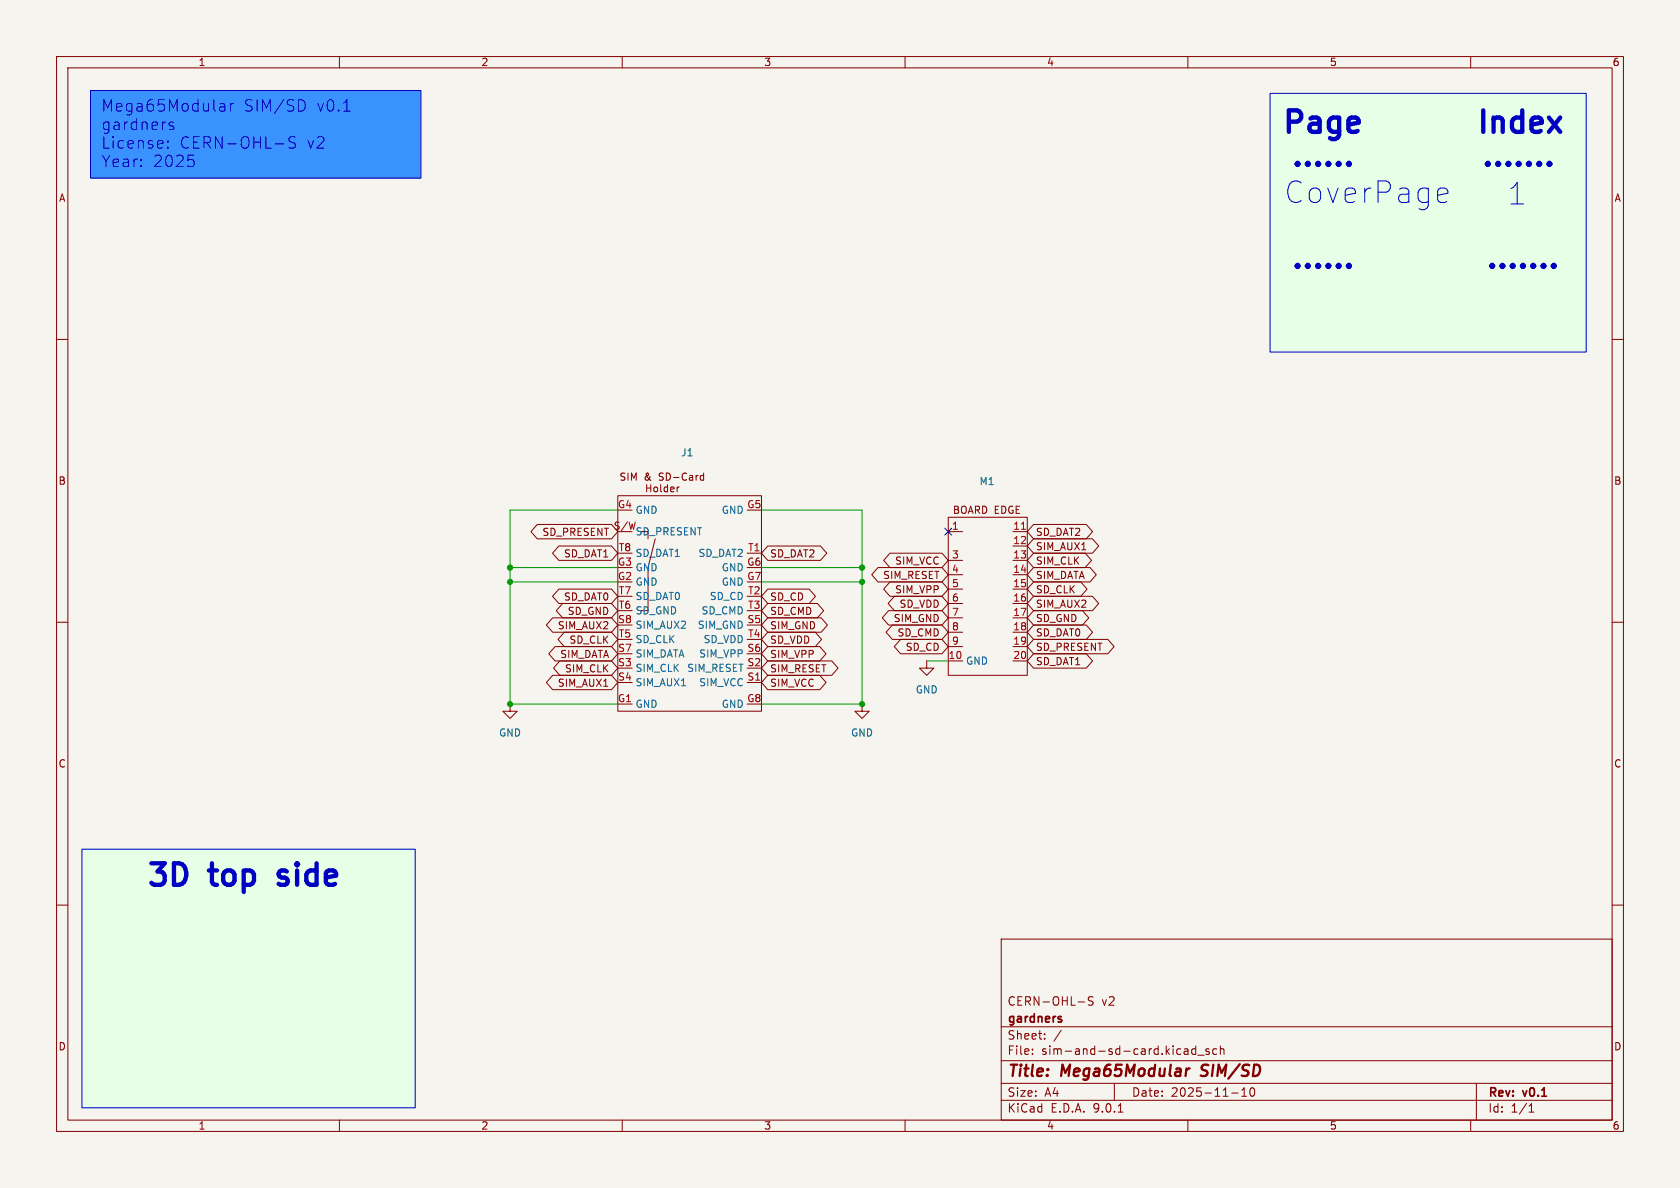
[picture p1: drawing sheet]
<svg xmlns="http://www.w3.org/2000/svg" width="297mm" height="210mm" viewBox="0 0 297 210" stroke-linecap="round" stroke-linejoin="round" font-family="sans-serif">
<path d="M0 0h297v210h-297z" fill="#f5f4ef" stroke="#f5f4ef" stroke-width=".18"/>
<g fill="none" stroke="#840000" stroke-width=".18">
<path d="M10 10h277v190h-277zM12 12h273v186h-273zM60 10v2M110 10v2M160 10v2M210 10v2M260 10v2M10 60h2M285 60h2M10 110h2M285 110h2M10 160h2"/>
<path d="M177 166h108v32h-108zM190.6 177.1h1.1M193.2 176.3l-.5-.1-.2 .1v.5l.6 .3 .1 .3-.2 .3-.6-.1M285 160h2M60 198v2M110 198v2M160 198v2M177 194.5h108M177 191.5h108M177 187.5h108M177 181.5h108M182.5 186.3v.1"/>
<path d="M182.5 185.5v.1M184.7 183.6v.1M184.7 182.8v.1M187.6 182.1l-1.3 2M197 191.5v3M197.7 196.6h.8M209.5 185.4h.3l.2 .2v.8M210 198v2M210 186.3l-.5 .1M210 185.8h-.5M211.4 185.5l-.4-.1-.3 .3v.4l.1 .2h.6M211.4 184.9v1.5"/>
<path d="M211.7 186.5h1.2M213.7 185.5l-.3-.1-.2 .2v.2l.5 .2v.3h-.5M215.1 185.5l-.4-.1-.3 .3v.4l.1 .2h.6M215.7 185.5l.3-.1 .3 .1 .1 .9M215.7 184.9v1.5M217.7 193.2h1.2M219.5 193.8h.9M219.5 192.7l.5-.4v1.5M221.1 192.4l.2-.1a.81 .81 0 0 1 .6 .6 .81 .81 0 0 1-.3 .8l-.1 .1a.81 .81 0 0 1-.4-1.4zM260 198v2M261 191.5v6.5M270.3 196.6h.9"/>
<path d="M270.3 195.5l.4-.4v1.5"/>
</g>
<path d="M210.3 188.9l-.5 .2M212.3 190.1l.2 .1M212.6 188.4l-.1 .2v.4" fill="none" stroke="#840000" stroke-width=".4"/>
<path d="M187.5 179.7l.1 .1M187.5 180.2l.2 .2-.2 .3" fill="none" stroke="#840000" stroke-width=".3"/>
<g fill="#e6ffe6">
<path d="M14.5 150.1h58.9v45.7h-58.9z"/>
<path d="M224.5 16.5h55.9v45.7h-55.9z"/>
</g>
<path d="M16 16h58.4v15.5h-58.4z" fill="#3a92ff"/>
<g fill="none" stroke="#840000" stroke-width=".18">
<path d="M95 92.7h13.1l1.1 1.3-1.1 1.3h-13.1l-1.1-1.3zM98.8 96.5h9.3l1.1 1.3-1.1 1.3h-9.3l-1.1-1.3zM109.2 87.6h25.4v38.1h-25.4zM110.5 83.7l-.5-.1-.2 .3 .1 .3 .5 .1M111 83.6v1.3M111.6 84.9v-1.3l.5 .9 .4-.9v1.3M114.3 85.7v1.2M114.3 86.3h.7M114.9 84.2l-.2 .6a.34 .34 0 0 1-.6 0 .34 .34 0 0 1 .1-.5l.5-.4-.2-.3-.2 .1a1.22 1.22 0 0 0 .8 1.2M115 85.7v1.2M115.7 86.2l.1-.1 .4 .1 .1 .5-.2 .2h-.3l-.1-.1zM115.8 95.2l-1.2 5.1v7.6h-1.3"/>
<path d="M116.8 85.7v1.1l.2 .1M117.3 83.7l-.5-.1-.2 .1v.4l.5 .2 .2 .4-.3 .2-.5-.1M117.8 83.6a.64 .64 0 0 1 .7 .7 .64 .64 0 0 1-.7 .6zM118 86.2l-.4-.1-.2 .2 .1 .6h.5M118 85.7v1.2M118.6 86.5l.6-.1-.1-.2-.4-.1-.1 .2v.6h.5M119.1 84.4h.9M119.7 86.1v.8M120.1 86.1l-.4 .2M121.4 83.7a.6 .6 0 0 0-.9 .5 .6 .6 0 0 0 .6 .7l.3-.1M121.9 84.1h.5l.1 .8M122.5 84.3l-.5 .1-.1 .2 .1 .3 .5-.1"/>
<path d="M123.1 84v.9M123.4 84l-.3 .3M124.4 84.1l-.4-.1-.2 .3 .1 .5h.5M124.4 83.6v1.3M132.1 97.8h2.5M135.7 96.5h9.3l1.2 1.3-1.2 1.3h-9.3l-1.1-1.3zM157.3 97.8h9.2l1.1 1.3-1.1 1.2h-9.2l-1.1-1.2zM167.6 91.4h14v28h-14zM167.6 94h2.6M167.6 99.1h2.6M179.1 94h2.5M179.1 99.1h2.5"/>
<path d="M179.1 96.5h2.5M182.7 97.8h9.2l1.1 1.3-1.1 1.2h-9.2l-1.1-1.2zM182.7 92.7h9.3l1.1 1.3-1.1 1.3h-9.3l-1.1-1.3zM182.7 95.2h10.4l1.1 1.3-1.1 1.3h-10.4l-1.1-1.3zM97.7 109.2h10.4l1.1 1.3-1.1 1.3h-10.4l-1.1-1.3zM97.7 119.4h10.4l1.1 1.3-1.1 1.2h-10.4l-1.1-1.2zM98.1 114.3h10l1.1 1.3-1.1 1.2h-10l-1.1-1.2zM98.8 104.1h9.3l1.1 1.3-1.1 1.3h-9.3l-1.1-1.3zM99 116.8h9.1l1.1 1.3-1.1 1.3h-9.1l-1.1-1.3zM99.5 106.7h8.6l1.1 1.3-1.1 1.2h-8.6l-1.2-1.2zM99.8 111.8h8.3l1.1 1.2-1.1 1.3h-8.3l-1.2-1.3zM135.7 109.2h9.5l1.1 1.3-1.1 1.3h-9.5l-1.1-1.3z"/>
<path d="M135.7 116.8h11.3l1.2 1.3-1.2 1.3h-11.3l-1.1-1.3zM135.7 106.7h8.8l1.1 1.3-1.1 1.2h-8.8l-1.1-1.2zM135.7 111.8h8.4l1.2 1.2-1.2 1.3h-8.4l-1.1-1.3zM135.7 104.1h7.4l1.1 1.3-1.1 1.3h-7.4l-1.1-1.3zM135.7 114.3h9.2l1.1 1.3-1.1 1.2h-9.2l-1.1-1.2zM135.7 119.4h9.2l1.1 1.3-1.1 1.2h-9.2l-1.1-1.2zM155.2 100.3h11.3l1.1 1.3-1.1 1.3h-11.3l-1.1-1.3zM157.1 107.9h9.4l1.1 1.3-1.1 1.3h-9.4l-1.1-1.3zM157.3 102.9h9.2l1.1 1.2-1.1 1.3h-9.2l-1.1-1.3zM157.8 110.5h8.7l1.1 1.3-1.1 1.2h-8.7l-1.2-1.2zM158.1 105.4h8.4l1.1 1.3-1.1 1.3h-8.4l-1.1-1.3zM159.2 113h7.3l1.1 1.3-1.1 1.3h-7.3l-1.1-1.3z"/>
<path d="M163.8 116.8v1.3h1.3l-1.3 1.3-1.2-1.3h1.2M163.8 116.8h.1M167.6 101.6h2.6M167.6 104.1h2.6M167.6 106.7h2.6M167.6 109.2h2.6M167.6 111.8h2.6M167.6 114.3h2.6M167.6 116.8h2.6M179.1 101.6h2.5M179.1 104.1h2.5M179.1 106.7h2.5"/>
<path d="M179.1 109.2h2.5M179.1 111.8h2.5M179.1 114.3h2.5M179.1 116.8h2.5M182.7 115.6h9.3l1.1 1.2-1.1 1.3h-9.3l-1.1-1.3zM182.7 105.4h10.4l1.1 1.3-1.1 1.3h-10.4l-1.1-1.3zM182.7 110.5h9.3l1.1 1.3-1.1 1.2h-9.3l-1.1-1.2zM182.7 107.9h8.7l1.1 1.3-1.1 1.3h-8.7l-1.1-1.3zM182.7 102.9h8.4l1.1 1.2-1.1 1.3h-8.4l-1.1-1.3zM182.7 113h13.1l1.2 1.3-1.2 1.3h-13.1l-1.1-1.3zM182.7 100.3h10l1.1 1.3-1.1 1.3h-10l-1.1-1.3zM90.2 124.5v1.2h1.2l-1.2 1.3-1.3-1.3h1.3"/>
<path d="M90.2 124.5h.1M132.1 120.7h2.5M152.4 124.5v1.2h1.3l-1.3 1.3-1.3-1.3h1.3M152.4 124.5h.1"/>
</g>
<path d="M180.6 93.6h.7" fill="none" stroke="#a90000" stroke-width=".18"/>
<path d="M109.2 90.2h-19v34.3h19M134.6 90.2h17.8v34.3h-17.8M90.2 100.3h19M90.2 102.9h19M134.6 100.3h17.8M134.6 102.9h17.8M163.8 116.8h3.8" fill="none" stroke="#009600" stroke-width=".18"/>
<path d="M167 93.4l1.2 1.2M168.2 93.4l-1.2 1.2" fill="none" stroke="#000084" stroke-width=".18"/>
<g fill="none" stroke="#0000c2" stroke-width=".76">
<path d="M262.2 19.5v3.8M269.1 19.5v3.8M229.4 28.8l.2 .2-.2 .2M229.4 28.8l-.2 .2 .2 .2M229.4 28.8v.4M231.2 28.8l.2 .2-.2 .2M231.2 28.8l-.2 .2 .2 .2M231.2 28.8v.4M233 28.8l.2 .2-.2 .2M233 28.8l-.2 .2 .2 .2M233 28.8v.4M234.8 28.8l.2 .2-.2 .2"/>
<path d="M234.8 28.8l-.1 .2 .1 .2M234.8 28.8v.4M236.7 28.8l.1 .2-.1 .2M236.7 28.8l-.2 .2 .2 .2M236.7 28.8v.4M238.5 28.8l.2 .2-.2 .2M238.5 28.8l-.2 .2 .2 .2M238.5 28.8v.4M263 28.8l.2 .2-.2 .2M263 28.8l-.1 .2 .1 .2M263 28.8v.4M264 20.8v2.5"/>
<path d="M264 21.1a.95 .95 0 0 1 1.7 .2v2M264.8 28.8l.2 .2-.2 .2M264.8 28.8l-.1 .2 .1 .2M264.8 28.8v.4M266.7 28.8l.1 .2-.1 .2M266.7 28.8l-.2 .2 .2 .2M266.7 28.8v.4M268.5 28.8l.2 .2-.2 .2M268.5 28.8l-.2 .2 .2 .2M268.5 28.8v.4M269.1 21l-.3-.2h-.8l-.5 .3-.2 .4v1.1l.4 .5 .3 .2h.8l.3-.2M270.3 28.8l.2 .2-.2 .2"/>
<path d="M270.3 28.8l-.2 .2 .2 .2M270.3 28.8v.4M270.7 22l1.9-.3-.2-.7-.4-.2h-.7l-.4 .2-.2 .3v1.5l.2 .3 .4 .2h.7l.4-.2M272.1 28.8l.2 .2-.2 .2M272.1 28.8l-.2 .2 .2 .2M272.1 28.8v.4M273.8 20.8l2 2.5M273.9 28.8l.2 .2-.2 .2M273.9 28.8l-.2 .2 .2 .2M273.9 28.8v.4M275.8 20.8l-2 2.5M229.4 46.8v.4"/>
<path d="M229.4 46.8l.2 .2-.2 .2M229.4 46.8l-.2 .2 .2 .2M231.2 46.8v.4M231.2 46.8l.2 .2-.2 .2M231.2 46.8l-.2 .2 .2 .2M233 46.8v.4M233 46.8l.2 .2-.2 .2M233 46.8l-.2 .2 .2 .2M234.8 46.8v.4M234.8 46.8l.2 .2-.2 .2M234.8 46.8l-.1 .2 .1 .2M236.7 46.8v.4"/>
<path d="M236.7 46.8l.1 .2-.1 .2M236.7 46.8l-.2 .2 .2 .2M238.5 46.8v.4M238.5 46.8l.2 .2-.2 .2M238.5 46.8l-.2 .2 .2 .2M263.8 46.8l.2 .2-.2 .2M263.8 46.8l-.2 .2 .2 .2M263.8 46.8v.4M265.6 46.8l.2 .2-.2 .2M265.6 46.8l-.2 .2 .2 .2M265.6 46.8v.4M267.4 46.8l.2 .2-.2 .2"/>
<path d="M267.4 46.8l-.2 .2 .2 .2M267.4 46.8v.4M269.2 46.8l.2 .2-.2 .2M269.2 46.8l-.1 .2 .1 .2M269.2 46.8v.4M271.1 46.8l.1 .2-.1 .2M271.1 46.8l-.2 .2 .2 .2M271.1 46.8v.4M272.9 46.8l.1 .2-.1 .2M272.9 46.8l-.2 .2 .2 .2M272.9 46.8v.4M274.7 46.8l.2 .2-.2 .2"/>
<path d="M274.7 46.8l-.2 .2 .2 .2M274.7 46.8v.4"/>
</g>
<g fill="none" stroke="#0000c2" stroke-width=".18">
<path d="M16 16h58.4v15.5h-58.4zM39.1 18.3l.6 .1v1.3M39.7 19.6l-.6 .1M39.7 18.8l-.6 .1M40.7 18.3v1.4M41.3 18.3a.52 .52 0 0 0-.6 .4M53.6 17.7a1.27 1.27 0 0 1 0 1.9M60.7 19.7h1.2M224.5 16.5h55.9v45.7h-55.9zM29.7 26l.1 .1-.1 .1M29.7 26l-.1 .1 .1 .1M29.7 24.9v.2"/>
<path d="M29.7 26v.2M29.7 24.9l.1 .1-.1 .1M29.7 24.9l-.1 .1 .1 .1M30.2 21.6l-.3 .3 .1 .2 .7 .2v.3l-.2 .3-.6-.1M30.5 21.6l.2 .1M33.9 28.2l.4 .4v.5l-.4 .4M48.7 25.4h1.5M52.2 24.3l-.7-.1a.49 .49 0 0 0-.4 .4 .49 .49 0 0 0 .4 .5 .74 .74 0 0 1 .7 .5 .52 .52 0 0 1-.4 .6l-.7-.1M254.7 33.3h.7l.4 .1 .2 .8-1.9 .3M255.8 35.6l-.4 .2h-.7M14.5 150.1h58.9v45.7h-58.9z"/>
</g>
<g fill="#009600" stroke="#009600" stroke-width=".18">
<circle cx="152.4" cy="124.5" r=".46"/>
<circle cx="152.4" cy="102.9" r=".46"/>
<circle cx="152.4" cy="100.3" r=".46"/>
<circle cx="90.2" cy="124.5" r=".46"/>
<circle cx="90.2" cy="100.3" r=".46"/>
<circle cx="90.2" cy="102.9" r=".46"/>
</g>
<g font-size="5.3" fill="#0000c2">
<text x="226.2" y="24.6">Page</text>
<text x="227.1" y="36.2">CoverPage</text>
<text x="266.6" y="36.4">1</text>
<text x="25.5" y="157.7">3D</text>
<text x="37.3" y="157.7">top</text>
<text x="50.8" y="157.7">side</text>
</g>
<g font-size="2.8" fill="#0000c2">
<text x="17.8" y="20">Mega65Modular</text>
<text x="17.8" y="23.3">gardners</text>
<text x="43" y="20">SIM/SD</text>
<text x="55.9" y="20">v0.1</text>
<text x="17.8" y="26.6">License:</text>
<text x="17.8" y="29.8">Year:</text>
<text x="26.9" y="29.8">2025</text>
<text x="31.7" y="26.6">CERN-OHL-S</text>
<text x="54.2" y="26.6">v2</text>
</g>
<g font-size="2.8" fill="#840000">
<text x="178" y="190.9">Title:</text>
<text x="187.7" y="190.9">Mega65Modular</text>
<text x="213.2" y="190.9">SIM/SD</text>
</g>
<g font-size="2.1" fill="#840000">
<text x="178" y="178">CERN-OHL-S</text>
<text x="194.7" y="178">v2</text>
<text x="178" y="184">Sheet:</text>
<text x="178" y="181.2">gardners</text>
<text x="178" y="186.7">File:</text>
<text x="184.1" y="186.7">sim-and-sd-card.kicad_sch</text>
<text x="178" y="196.9">KiCad</text>
<text x="178" y="194.1">Size:</text>
<text x="184.7" y="194.1">A4</text>
<text x="185.7" y="196.9">E.D.A.</text>
<text x="193.3" y="196.9">9.0.1</text>
<text x="200" y="194.1">Date:</text>
<text x="207" y="194.1">2025-11-10</text>
<text x="263" y="194.3">Rev:</text>
<text x="263" y="196.9">Id:</text>
<text x="267.1" y="196.9">1/1</text>
<text x="269.4" y="194.3">v0.1</text>
</g>
<g font-size="1.8" fill="#840000">
<text x="35" y="11.9">1</text>
<text x="85" y="11.9">2</text>
<text x="135" y="11.9">3</text>
<text x="185" y="11.9">4</text>
<text x="235" y="11.9">5</text>
<text x="285" y="11.9">6</text>
<text x="10.3" y="35.9">A</text>
<text x="285.3" y="35.9">A</text>
<text x="10.3" y="85.9">B</text>
<text x="110.2" y="86.2">&amp;</text>
<text x="285.3" y="85.9">B</text>
<text x="95.8" y="94.9">SD_PRESENT</text>
<text x="168.6" y="91">BOARD EDGE</text>
<text x="183" y="94.9">SD_DAT2</text>
<text x="99.6" y="98.7">SD_DAT1</text>
<text x="136" y="98.7">SD_DAT2</text>
<text x="158.1" y="100">SIM_VCC</text>
<text x="183" y="100">SIM_CLK</text>
<text x="183" y="97.5">SIM_AUX1</text>
<text x="99.6" y="106.4">SD_DAT0</text>
<text x="136" y="106.4">SD_CD</text>
<text x="156" y="102.6">SIM_RESET</text>
<text x="158.1" y="105.1">SIM_VPP</text>
<text x="158.9" y="107.6">SD_VDD</text>
<text x="183" y="107.6">SIM_AUX2</text>
<text x="183" y="105.1">SD_CLK</text>
<text x="183" y="102.6">SIM_DATA</text>
<text x="98.5" y="111.4">SIM_AUX2</text>
<text x="100.3" y="108.9">SD_GND</text>
<text x="100.6" y="114">SD_CLK</text>
<text x="136" y="111.4">SIM_GND</text>
<text x="136" y="108.9">SD_CMD</text>
<text x="136" y="114">SD_VDD</text>
<text x="157.9" y="110.2">SIM_GND</text>
<text x="158.6" y="112.7">SD_CMD</text>
<text x="183" y="112.7">SD_DAT0</text>
<text x="183" y="110.2">SD_GND</text>
<text x="98.9" y="116.5">SIM_DATA</text>
<text x="99.8" y="119.1">SIM_CLK</text>
<text x="136" y="119.1">SIM_RESET</text>
<text x="136" y="116.5">SIM_VPP</text>
<text x="160" y="115.3">SD_CD</text>
<text x="183" y="117.8">SD_DAT1</text>
<text x="183" y="115.3">SD_PRESENT</text>
<text x="98.5" y="121.6">SIM_AUX1</text>
<text x="136" y="121.6">SIM_VCC</text>
<text x="10.3" y="135.9">C</text>
<text x="285.3" y="135.9">C</text>
<text x="10.3" y="185.9">D</text>
<text x="285.3" y="185.9">D</text>
<text x="35" y="199.9">1</text>
<text x="85" y="199.9">2</text>
<text x="135" y="199.9">3</text>
<text x="185" y="199.9">4</text>
<text x="235" y="199.9">5</text>
<text x="285" y="199.9">6</text>
</g>
<g font-size="1.8" fill="#006464">
<text x="120.3" y="80.9">J1</text>
<text x="173.1" y="86">M1</text>
<text x="112.3" y="91">GND</text>
<text x="112.3" y="94.8">SD_PRESENT</text>
<text x="127.5" y="91">GND</text>
<text x="112.3" y="98.7">SD_DAT1</text>
<text x="112.3" y="101.2">GND</text>
<text x="123.4" y="98.7">SD_DAT2</text>
<text x="127.5" y="101.2">GND</text>
<text x="112.3" y="103.7">GND</text>
<text x="112.3" y="106.3">SD_DAT0</text>
<text x="125.4" y="106.3">SD_CD</text>
<text x="127.5" y="103.7">GND</text>
<text x="112.3" y="108.8">SD_GND</text>
<text x="112.3" y="111.4">SIM_AUX2</text>
<text x="112.3" y="113.9">SD_CLK</text>
<text x="123.3" y="111.4">SIM_GND</text>
<text x="123.9" y="108.8">SD_CMD</text>
<text x="124.3" y="113.9">SD_VDD</text>
<text x="112.3" y="116.4">SIM_DATA</text>
<text x="112.3" y="119">SIM_CLK</text>
<text x="121.4" y="119">SIM_RESET</text>
<text x="123.5" y="116.4">SIM_VPP</text>
<text x="170.7" y="117.7">GND</text>
<text x="112.3" y="121.5">SIM_AUX1</text>
<text x="112.3" y="125.3">GND</text>
<text x="123.5" y="121.5">SIM_VCC</text>
<text x="127.5" y="125.3">GND</text>
<text x="161.8" y="122.8">GND</text>
<text x="88.1" y="130.4">GND</text>
<text x="150.4" y="130.4">GND</text>
</g>
<g font-size="1.8" fill="#a90000">
<text x="109.1" y="89.9">G4</text>
<text x="132" y="89.9">G5</text>
<text x="108.4" y="93.7">S/W</text>
<text x="168.2" y="93.7">1</text>
<text x="179" y="93.7">11</text>
<text x="109.1" y="100.1">G3</text>
<text x="109.3" y="97.5">T8</text>
<text x="132" y="100.1">G6</text>
<text x="132.2" y="97.5">T1</text>
<text x="168.2" y="98.8">3</text>
<text x="168.2" y="101.3">4</text>
<text x="179" y="96.3">12</text>
<text x="179" y="98.8">13</text>
<text x="179" y="101.3">14</text>
<text x="109.1" y="102.6">G2</text>
<text x="109.3" y="105.2">T7</text>
<text x="109.3" y="107.7">T6</text>
<text x="132" y="102.6">G7</text>
<text x="132.2" y="105.2">T2</text>
<text x="132.2" y="107.7">T3</text>
<text x="168.2" y="103.9">5</text>
<text x="168.2" y="106.4">6</text>
<text x="179" y="103.9">15</text>
<text x="179" y="106.4">16</text>
<text x="109.2" y="110.2">S8</text>
<text x="109.3" y="112.8">T5</text>
<text x="132" y="110.2">S5</text>
<text x="132.2" y="112.8">T4</text>
<text x="168.2" y="109">7</text>
<text x="168.2" y="111.5">8</text>
<text x="179" y="109">17</text>
<text x="179" y="111.5">18</text>
<text x="109.2" y="115.3">S7</text>
<text x="109.2" y="117.9">S3</text>
<text x="132" y="115.3">S6</text>
<text x="132" y="117.9">S2</text>
<text x="167.6" y="116.6">10</text>
<text x="168.2" y="114">9</text>
<text x="179" y="114">19</text>
<text x="179" y="116.6">20</text>
<text x="109.1" y="124.2">G1</text>
<text x="109.2" y="120.4">S4</text>
<text x="132" y="124.2">G8</text>
<text x="132" y="120.4">S1</text>
</g>
</svg>
